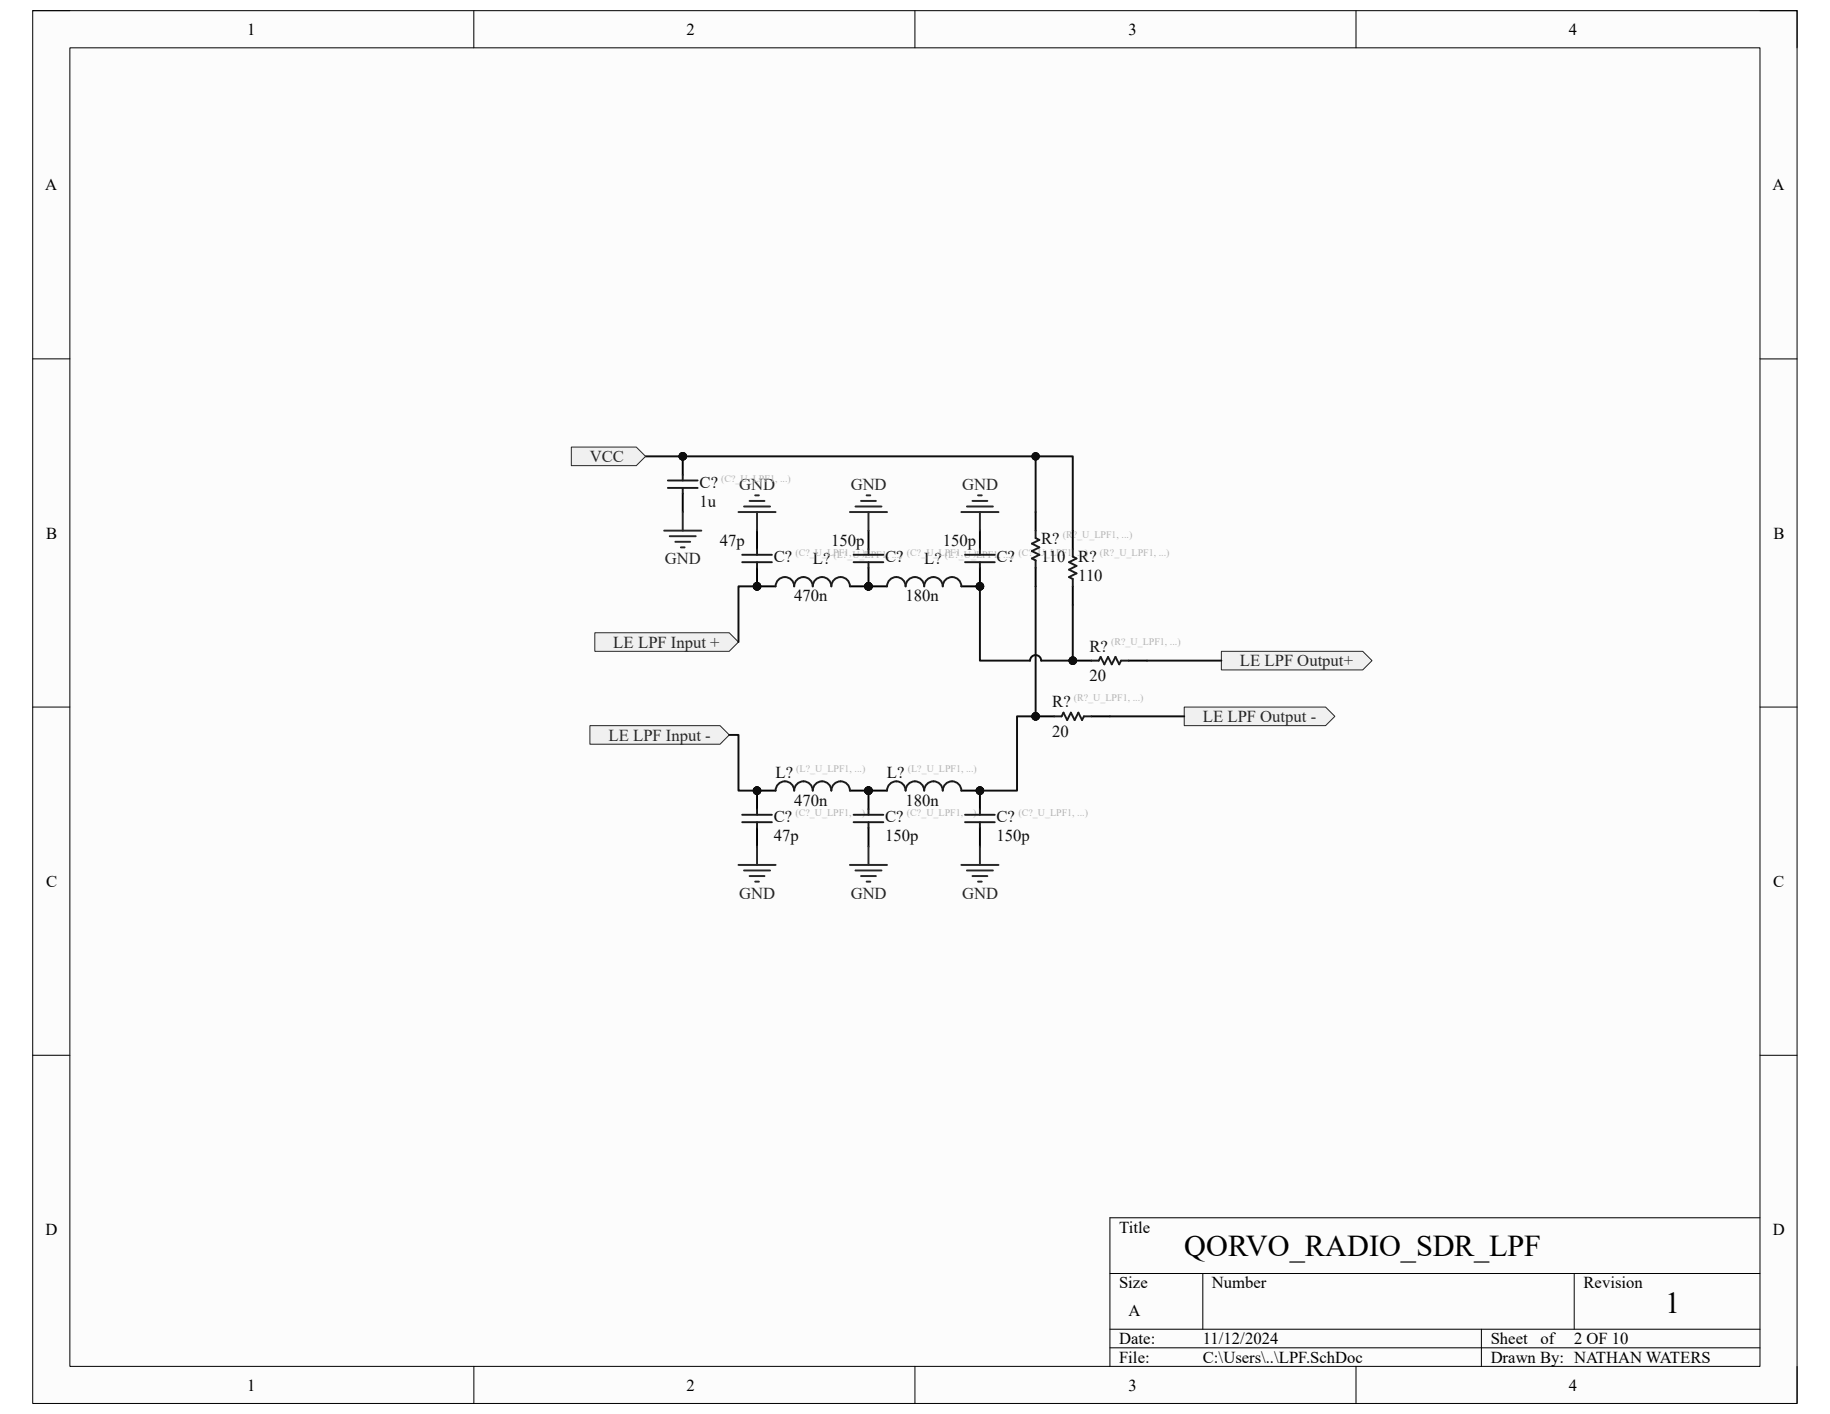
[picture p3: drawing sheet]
<svg xmlns="http://www.w3.org/2000/svg" width="279mm" height="216mm" viewBox="0 0 279 216" stroke-linecap="round" stroke-linejoin="round" font-family="sans-serif">
<path d="M5 1.6h269.4v212.7h-269.4z" fill-rule="evenodd" fill="#fcfcfc"/>
<path d="M5 1.6h269.4v212.7h-269.4z" fill="none" stroke="#000" stroke-width=".15"/>
<path d="M10.7 7.3h258v201.3h-258z" fill-rule="evenodd" fill="#fcfcfc"/>
<g fill="none" stroke="#000" stroke-width=".15">
<path d="M5 1.6h5.7M10.7 7.3h258v201.3h-258zM72.3 1.6v5.7M139.7 1.6v5.7M207 1.6v5.7M268.7 1.6h5.7v5.7M5 54.8h5.7M268.7 54.8h5.7M5 108h5.7M268.7 108h5.7M5 161.1h5.7M268.7 161.1h5.7"/>
<path d="M169.5 194.4h99.2M183.6 194.4v8.6M240.3 194.4v8.6M268.7 185.9h-99.2v22.7M72.3 208.6v5.7M139.7 208.6v5.7M169.5 203h99.2M169.5 205.8h99.2M207 208.6v5.7M226.2 203v5.6M274.4 208.6v5.7"/>
</g>
<path d="M90.8 96.6h20.5l1.4 1.4-1.4 1.5h-20.5z" fill-rule="evenodd" fill="#f0f0f0"/>
<path d="M90.8 96.6h20.5l1.4 1.4-1.4 1.5h-20.5z" fill="none" stroke="#262626" stroke-width=".15"/>
<path d="M90.1 110.8h19.8l1.4 1.4-1.4 1.4h-19.8z" fill-rule="evenodd" fill="#f0f0f0"/>
<path d="M90.1 110.8h19.8l1.4 1.4-1.4 1.4h-19.8z" fill="none" stroke="#262626" stroke-width=".15"/>
<circle cx="115.6" cy="89.5" r=".57" fill="#0e0e0e"/>
<circle cx="115.6" cy="89.5" r=".57" fill="none" stroke="#0e0e0e" stroke-width=".15"/>
<circle cx="132.6" cy="89.5" r=".57" fill="#0e0e0e"/>
<circle cx="132.6" cy="89.5" r=".57" fill="none" stroke="#0e0e0e" stroke-width=".15"/>
<path d="M115.6 89.5h2.8" fill="none" stroke="#000" stroke-width=".3"/>
<circle cx="115.6" cy="89.5" r=".57" fill="#0e0e0e"/>
<circle cx="115.6" cy="89.5" r=".57" fill="none" stroke="#0e0e0e" stroke-width=".15"/>
<path d="M129.8 89.5h2.8" fill="none" stroke="#000" stroke-width=".3"/>
<circle cx="132.6" cy="89.5" r=".57" fill="#0e0e0e"/>
<circle cx="132.6" cy="89.5" r=".57" fill="none" stroke="#0e0e0e" stroke-width=".15"/>
<path d="M118.4 89.5a1.42 1.42 0 0 1 1.4-1.4 1.42 1.42 0 0 1 1.5 1.4 1.42 1.42 0 0 1 1.4-1.4 1.42 1.42 0 0 1 1.4 1.4 1.42 1.42 0 0 1 1.4-1.4 1.42 1.42 0 0 1 1.4 1.4 1.42 1.42 0 0 1 1.4-1.4 1.42 1.42 0 0 1 1.5 1.4" fill="none" stroke="#1c1c1c" stroke-width=".3"/>
<circle cx="115.6" cy="89.5" r=".57" fill="#0e0e0e"/>
<circle cx="115.6" cy="89.5" r=".57" fill="none" stroke="#0e0e0e" stroke-width=".15"/>
<path d="M115.6 86.7v2.8" fill="none" stroke="#000" stroke-width=".3"/>
<circle cx="115.6" cy="89.5" r=".57" fill="#0e0e0e"/>
<circle cx="115.6" cy="89.5" r=".57" fill="none" stroke="#0e0e0e" stroke-width=".15"/>
<path d="M115.6 81v2.9" fill="none" stroke="#000" stroke-width=".3"/>
<path d="M113.3 84.7h4.6M113.3 85.8h4.6M115.6 83.9v.8M115.6 85.8v.9" fill="none" stroke="#1c1c1c" stroke-width=".3"/>
<path d="M112.7 78.2h5.7M113.6 77.3h4M114.4 76.5h2.3M115.3 75.6h.6M115.6 78.2v2.8" fill="none" stroke="#262626" stroke-width=".3"/>
<circle cx="132.6" cy="89.5" r=".57" fill="#0e0e0e"/>
<circle cx="132.6" cy="89.5" r=".57" fill="none" stroke="#0e0e0e" stroke-width=".15"/>
<circle cx="149.6" cy="89.5" r=".57" fill="#0e0e0e"/>
<circle cx="149.6" cy="89.5" r=".57" fill="none" stroke="#0e0e0e" stroke-width=".15"/>
<path d="M132.6 89.5h2.8" fill="none" stroke="#000" stroke-width=".3"/>
<circle cx="132.6" cy="89.5" r=".57" fill="#0e0e0e"/>
<circle cx="132.6" cy="89.5" r=".57" fill="none" stroke="#0e0e0e" stroke-width=".15"/>
<path d="M146.8 89.5h2.8" fill="none" stroke="#000" stroke-width=".3"/>
<circle cx="149.6" cy="89.5" r=".57" fill="#0e0e0e"/>
<circle cx="149.6" cy="89.5" r=".57" fill="none" stroke="#0e0e0e" stroke-width=".15"/>
<path d="M135.4 89.5a1.42 1.42 0 0 1 1.4-1.4 1.42 1.42 0 0 1 1.5 1.4 1.42 1.42 0 0 1 1.4-1.4 1.42 1.42 0 0 1 1.4 1.4 1.42 1.42 0 0 1 1.4-1.4 1.42 1.42 0 0 1 1.4 1.4 1.42 1.42 0 0 1 1.5-1.4 1.42 1.42 0 0 1 1.4 1.4" fill="none" stroke="#1c1c1c" stroke-width=".3"/>
<circle cx="132.6" cy="89.5" r=".57" fill="#0e0e0e"/>
<circle cx="132.6" cy="89.5" r=".57" fill="none" stroke="#0e0e0e" stroke-width=".15"/>
<path d="M132.6 86.7v2.8" fill="none" stroke="#000" stroke-width=".3"/>
<circle cx="132.6" cy="89.5" r=".57" fill="#0e0e0e"/>
<circle cx="132.6" cy="89.5" r=".57" fill="none" stroke="#0e0e0e" stroke-width=".15"/>
<path d="M132.6 81v2.9" fill="none" stroke="#000" stroke-width=".3"/>
<path d="M130.3 84.7h4.6M130.3 85.8h4.6M132.6 83.9v.8M132.6 85.8v.9" fill="none" stroke="#1c1c1c" stroke-width=".3"/>
<path d="M129.8 78.2h5.6M130.6 77.3h4M131.5 76.5h2.2M132.3 75.6h.6M132.6 78.2v2.8" fill="none" stroke="#262626" stroke-width=".3"/>
<circle cx="149.6" cy="89.5" r=".57" fill="#0e0e0e"/>
<circle cx="149.6" cy="89.5" r=".57" fill="none" stroke="#0e0e0e" stroke-width=".15"/>
<path d="M149.6 86.7v2.8" fill="none" stroke="#000" stroke-width=".3"/>
<circle cx="149.6" cy="89.5" r=".57" fill="#0e0e0e"/>
<circle cx="149.6" cy="89.5" r=".57" fill="none" stroke="#0e0e0e" stroke-width=".15"/>
<path d="M149.6 81v2.9" fill="none" stroke="#000" stroke-width=".3"/>
<path d="M147.3 84.7h4.6M147.3 85.8h4.6M149.6 83.9v.8M149.6 85.8v.9" fill="none" stroke="#1c1c1c" stroke-width=".3"/>
<path d="M146.8 78.2h5.6M147.6 77.3h4M148.5 76.5h2.2M149.3 75.6h.6M149.6 78.2v2.8" fill="none" stroke="#262626" stroke-width=".3"/>
<circle cx="115.6" cy="120.7" r=".57" fill="#0e0e0e"/>
<circle cx="115.6" cy="120.7" r=".57" fill="none" stroke="#0e0e0e" stroke-width=".15"/>
<path d="M115.6 120.7v2.9" fill="none" stroke="#000" stroke-width=".3"/>
<circle cx="115.6" cy="120.7" r=".57" fill="#0e0e0e"/>
<circle cx="115.6" cy="120.7" r=".57" fill="none" stroke="#0e0e0e" stroke-width=".15"/>
<path d="M115.6 126.4v2.8" fill="none" stroke="#000" stroke-width=".3"/>
<path d="M113.3 125.5h4.6M113.3 124.4h4.6M115.6 123.6v.8M115.6 125.5v.9" fill="none" stroke="#1c1c1c" stroke-width=".3"/>
<path d="M112.7 132.1h5.7M113.6 132.9h4M114.4 133.8h2.3M115.3 134.6h.6M115.6 129.2v2.9" fill="none" stroke="#262626" stroke-width=".3"/>
<circle cx="115.6" cy="120.7" r=".57" fill="#0e0e0e"/>
<circle cx="115.6" cy="120.7" r=".57" fill="none" stroke="#0e0e0e" stroke-width=".15"/>
<circle cx="132.6" cy="120.7" r=".57" fill="#0e0e0e"/>
<circle cx="132.6" cy="120.7" r=".57" fill="none" stroke="#0e0e0e" stroke-width=".15"/>
<path d="M115.6 120.7h2.8" fill="none" stroke="#000" stroke-width=".3"/>
<circle cx="115.6" cy="120.7" r=".57" fill="#0e0e0e"/>
<circle cx="115.6" cy="120.7" r=".57" fill="none" stroke="#0e0e0e" stroke-width=".15"/>
<path d="M129.8 120.7h2.8" fill="none" stroke="#000" stroke-width=".3"/>
<circle cx="132.6" cy="120.7" r=".57" fill="#0e0e0e"/>
<circle cx="132.6" cy="120.7" r=".57" fill="none" stroke="#0e0e0e" stroke-width=".15"/>
<path d="M118.4 120.7a1.42 1.42 0 0 1 1.4-1.4 1.42 1.42 0 0 1 1.5 1.4 1.42 1.42 0 0 1 1.4-1.4 1.42 1.42 0 0 1 1.4 1.4 1.42 1.42 0 0 1 1.4-1.4 1.42 1.42 0 0 1 1.4 1.4 1.42 1.42 0 0 1 1.4-1.4 1.42 1.42 0 0 1 1.5 1.4" fill="none" stroke="#1c1c1c" stroke-width=".3"/>
<circle cx="132.6" cy="120.7" r=".57" fill="#0e0e0e"/>
<circle cx="132.6" cy="120.7" r=".57" fill="none" stroke="#0e0e0e" stroke-width=".15"/>
<path d="M132.6 120.7v2.9" fill="none" stroke="#000" stroke-width=".3"/>
<circle cx="132.6" cy="120.7" r=".57" fill="#0e0e0e"/>
<circle cx="132.6" cy="120.7" r=".57" fill="none" stroke="#0e0e0e" stroke-width=".15"/>
<path d="M132.6 126.4v2.8" fill="none" stroke="#000" stroke-width=".3"/>
<path d="M130.3 125.5h4.6M130.3 124.4h4.6M132.6 123.6v.8M132.6 125.5v.9" fill="none" stroke="#1c1c1c" stroke-width=".3"/>
<path d="M129.8 132.1h5.6M130.6 132.9h4M131.5 133.8h2.2M132.3 134.6h.6M132.6 129.2v2.9" fill="none" stroke="#262626" stroke-width=".3"/>
<circle cx="132.6" cy="120.7" r=".57" fill="#0e0e0e"/>
<circle cx="132.6" cy="120.7" r=".57" fill="none" stroke="#0e0e0e" stroke-width=".15"/>
<circle cx="149.6" cy="120.7" r=".57" fill="#0e0e0e"/>
<circle cx="149.6" cy="120.7" r=".57" fill="none" stroke="#0e0e0e" stroke-width=".15"/>
<path d="M132.6 120.7h2.8" fill="none" stroke="#000" stroke-width=".3"/>
<circle cx="132.6" cy="120.7" r=".57" fill="#0e0e0e"/>
<circle cx="132.6" cy="120.7" r=".57" fill="none" stroke="#0e0e0e" stroke-width=".15"/>
<path d="M146.8 120.7h2.8" fill="none" stroke="#000" stroke-width=".3"/>
<circle cx="149.6" cy="120.7" r=".57" fill="#0e0e0e"/>
<circle cx="149.6" cy="120.7" r=".57" fill="none" stroke="#0e0e0e" stroke-width=".15"/>
<path d="M135.4 120.7a1.42 1.42 0 0 1 1.4-1.4 1.42 1.42 0 0 1 1.5 1.4 1.42 1.42 0 0 1 1.4-1.4 1.42 1.42 0 0 1 1.4 1.4 1.42 1.42 0 0 1 1.4-1.4 1.42 1.42 0 0 1 1.4 1.4 1.42 1.42 0 0 1 1.5-1.4 1.42 1.42 0 0 1 1.4 1.4" fill="none" stroke="#1c1c1c" stroke-width=".3"/>
<circle cx="149.6" cy="120.7" r=".57" fill="#0e0e0e"/>
<circle cx="149.6" cy="120.7" r=".57" fill="none" stroke="#0e0e0e" stroke-width=".15"/>
<path d="M149.6 120.7v2.9" fill="none" stroke="#000" stroke-width=".3"/>
<circle cx="149.6" cy="120.7" r=".57" fill="#0e0e0e"/>
<circle cx="149.6" cy="120.7" r=".57" fill="none" stroke="#0e0e0e" stroke-width=".15"/>
<path d="M149.6 126.4v2.8" fill="none" stroke="#000" stroke-width=".3"/>
<path d="M147.3 125.5h4.6M147.3 124.4h4.6M149.6 123.6v.8M149.6 125.5v.9" fill="none" stroke="#1c1c1c" stroke-width=".3"/>
<path d="M146.8 132.1h5.6M147.6 132.9h4M148.5 133.8h2.2M149.3 134.6h.6M149.6 129.2v2.9" fill="none" stroke="#262626" stroke-width=".3"/>
<circle cx="163.8" cy="100.9" r=".57" fill="#0e0e0e"/>
<circle cx="163.8" cy="100.9" r=".57" fill="none" stroke="#0e0e0e" stroke-width=".15"/>
<path d="M163.8 100.9h2.8M172.3 100.9h2.8" fill="none" stroke="#000" stroke-width=".3"/>
<circle cx="163.8" cy="100.9" r=".57" fill="#0e0e0e"/>
<circle cx="163.8" cy="100.9" r=".57" fill="none" stroke="#0e0e0e" stroke-width=".15"/>
<path d="M166.6 100.9h1.2l.2-.6 .6 1.1 .6-1.1 .5 1.1 .6-1.1 .6 1.1 .3-.5h1.1" fill="none" stroke="#1c1c1c" stroke-width=".3"/>
<circle cx="158.1" cy="109.4" r=".57" fill="#0e0e0e"/>
<circle cx="158.1" cy="109.4" r=".57" fill="none" stroke="#0e0e0e" stroke-width=".15"/>
<path d="M158.1 109.4h2.9M166.6 109.4h2.9" fill="none" stroke="#000" stroke-width=".3"/>
<circle cx="158.1" cy="109.4" r=".57" fill="#0e0e0e"/>
<circle cx="158.1" cy="109.4" r=".57" fill="none" stroke="#0e0e0e" stroke-width=".15"/>
<path d="M161 109.4h1.1l.3-.6 .5 1.1 .6-1.1 .6 1.1 .5-1.1 .6 1.1 .3-.5h1.1" fill="none" stroke="#1c1c1c" stroke-width=".3"/>
<circle cx="104.2" cy="69.7" r=".57" fill="#0e0e0e"/>
<circle cx="104.2" cy="69.7" r=".57" fill="none" stroke="#0e0e0e" stroke-width=".15"/>
<path d="M104.2 69.7v2.8" fill="none" stroke="#000" stroke-width=".3"/>
<circle cx="104.2" cy="69.7" r=".57" fill="#0e0e0e"/>
<circle cx="104.2" cy="69.7" r=".57" fill="none" stroke="#0e0e0e" stroke-width=".15"/>
<path d="M104.2 75.4v2.8M158.1 78.2v2.8M158.1 86.7v2.8M163.8 81v2.9M163.8 89.5v2.9" fill="none" stroke="#000" stroke-width=".3"/>
<path d="M102 74.5h4.5M102 73.4h4.5M104.2 72.5v.9M104.2 74.5v.9M158.1 81v1.2l.6 .2-1.2 .6 1.2 .6-1.2 .5 1.2 .6-1.2 .6 .6 .3v1.1M163.8 83.9v1.1l.6 .3-1.2 .5 1.2 .6-1.2 .6 1.2 .5-1.2 .6 .6 .3v1.1" fill="none" stroke="#1c1c1c" stroke-width=".3"/>
<path d="M104.2 78.2v2.8M101.4 81h5.7M102.3 81.9h3.9M103.1 82.7h2.3M104 83.6h.5" fill="none" stroke="#262626" stroke-width=".3"/>
<path d="M186.5 99.5h21.6l1.4 1.4-1.4 1.4h-21.6z" fill-rule="evenodd" fill="#f0f0f0"/>
<path d="M186.5 99.5h21.6l1.4 1.4-1.4 1.4h-21.6z" fill="none" stroke="#262626" stroke-width=".15"/>
<path d="M180.8 108h21.6l1.4 1.4-1.4 1.4h-21.6z" fill-rule="evenodd" fill="#f0f0f0"/>
<path d="M180.8 108h21.6l1.4 1.4-1.4 1.4h-21.6z" fill="none" stroke="#262626" stroke-width=".15"/>
<path d="M158.1 109.4h-2.8v11.3h-5.7" fill="none" stroke="#0e0e0e" stroke-width=".3"/>
<circle cx="149.6" cy="120.7" r=".57" fill="#0e0e0e"/>
<circle cx="149.6" cy="120.7" r=".57" fill="none" stroke="#0e0e0e" stroke-width=".15"/>
<circle cx="158.1" cy="109.4" r=".57" fill="#0e0e0e"/>
<circle cx="158.1" cy="109.4" r=".57" fill="none" stroke="#0e0e0e" stroke-width=".15"/>
<path d="M98.6 69.7h5.6M169.5 109.4h11.3M175.1 100.9h11.4" fill="none" stroke="#0e0e0e" stroke-width=".3"/>
<circle cx="104.2" cy="69.7" r=".57" fill="#0e0e0e"/>
<circle cx="104.2" cy="69.7" r=".57" fill="none" stroke="#0e0e0e" stroke-width=".15"/>
<path d="M104.2 69.7h53.9v8.5" fill="none" stroke="#0e0e0e" stroke-width=".3"/>
<circle cx="104.2" cy="69.7" r=".57" fill="#0e0e0e"/>
<circle cx="104.2" cy="69.7" r=".57" fill="none" stroke="#0e0e0e" stroke-width=".15"/>
<circle cx="158.1" cy="69.7" r=".57" fill="#0e0e0e"/>
<circle cx="158.1" cy="69.7" r=".57" fill="none" stroke="#0e0e0e" stroke-width=".15"/>
<path d="M158.1 89.5v19.9" fill="none" stroke="#0e0e0e" stroke-width=".3"/>
<circle cx="158.1" cy="109.4" r=".57" fill="#0e0e0e"/>
<circle cx="158.1" cy="109.4" r=".57" fill="none" stroke="#0e0e0e" stroke-width=".15"/>
<path d="M149.6 89.5v11.4h7.7a.85 .85 0 0 1 .8-.9 .85 .85 0 0 1 .9 .9h4.8" fill="none" stroke="#0e0e0e" stroke-width=".3"/>
<circle cx="149.6" cy="89.5" r=".57" fill="#0e0e0e"/>
<circle cx="149.6" cy="89.5" r=".57" fill="none" stroke="#0e0e0e" stroke-width=".15"/>
<circle cx="163.8" cy="100.9" r=".57" fill="#0e0e0e"/>
<circle cx="163.8" cy="100.9" r=".57" fill="none" stroke="#0e0e0e" stroke-width=".15"/>
<path d="M158.1 69.7h5.7v11.3" fill="none" stroke="#0e0e0e" stroke-width=".3"/>
<circle cx="158.1" cy="69.7" r=".57" fill="#0e0e0e"/>
<circle cx="158.1" cy="69.7" r=".57" fill="none" stroke="#0e0e0e" stroke-width=".15"/>
<path d="M163.8 92.4v8.5" fill="none" stroke="#0e0e0e" stroke-width=".3"/>
<circle cx="163.8" cy="100.9" r=".57" fill="#0e0e0e"/>
<circle cx="163.8" cy="100.9" r=".57" fill="none" stroke="#0e0e0e" stroke-width=".15"/>
<path d="M111.3 112.2h1.4v8.5h2.9" fill="none" stroke="#0e0e0e" stroke-width=".3"/>
<circle cx="115.6" cy="120.7" r=".57" fill="#0e0e0e"/>
<circle cx="115.6" cy="120.7" r=".57" fill="none" stroke="#0e0e0e" stroke-width=".15"/>
<path d="M115.6 89.5h-2.9v8.5" fill="none" stroke="#0e0e0e" stroke-width=".3"/>
<circle cx="115.6" cy="89.5" r=".57" fill="#0e0e0e"/>
<circle cx="115.6" cy="89.5" r=".57" fill="none" stroke="#0e0e0e" stroke-width=".15"/>
<path d="M87.2 68.3h9.9l1.5 1.4-1.5 1.4h-9.9z" fill-rule="evenodd" fill="#f0f0f0"/>
<path d="M87.2 68.3h9.9l1.5 1.4-1.5 1.4h-9.9z" fill="none" stroke="#262626" stroke-width=".15"/>
<g font-size="4.6">
<text x="180.8" y="191.8">QORVO_RADIO_SDR_LPF</text>
<text x="254.3" y="200.5">1</text>
</g>
<g font-size="2.5">
<text x="37.7" y="5.3">1</text>
<text x="104.8" y="5.3">2</text>
<text x="172.3" y="5.3">3</text>
<text x="239.5" y="5.3">4</text>
<text x="6.9" y="29.1">A</text>
<text x="270.6" y="29.1">A</text>
<text x="7" y="82.3">B</text>
<text x="270.8" y="82.3">B</text>
<text x="7" y="135.4">C</text>
<text x="270.7" y="135.4">C</text>
<text x="6.9" y="188.6">D</text>
<text x="170.9" y="188.2">Title</text>
<text x="270.7" y="188.6">D</text>
<text x="170.9" y="196.7">Size</text>
<text x="185" y="196.7">Number</text>
<text x="241.8" y="196.7">Revision</text>
<text x="172.3" y="201">A</text>
<text x="170.9" y="205.2">Date:</text>
<text x="170.9" y="208.1">File:</text>
<text x="183.6" y="205.2">11/12/2024</text>
<text x="183.7" y="208.1">C:\Users\..\LPF.SchDoc</text>
<text x="227.6" y="208.1">Drawn By: NATHAN WATERS</text>
<text x="227.6" y="205.2">Sheet</text>
<text x="235.2" y="205.2">of</text>
<text x="240.3" y="205.2">2 OF 10</text>
<text x="37.7" y="212.3">1</text>
<text x="104.8" y="212.3">2</text>
<text x="172.3" y="212.3">3</text>
<text x="239.5" y="212.3">4</text>
</g>
<g font-size="2.5" fill="#262626">
<text x="90" y="70.6">VCC</text>
<text x="112.9" y="74.8">GND</text>
<text x="129.9" y="74.8">GND</text>
<text x="146.9" y="74.8">GND</text>
<text x="101.5" y="86.1">GND</text>
<text x="93.6" y="98.9">LE LPF Input +</text>
<text x="189.3" y="101.7">LE LPF Output+</text>
<text x="92.9" y="113.1">LE LPF Input -</text>
<text x="183.6" y="110.2">LE LPF Output -</text>
<text x="112.9" y="137.2">GND</text>
<text x="129.9" y="137.2">GND</text>
<text x="146.9" y="137.2">GND</text>
</g>
<g font-size="2.5" fill="#0e0e0e">
<text x="106.8" y="77.3">1u</text>
<text x="106.8" y="74.5">C?</text>
<text x="109.9" y="83.3">47p</text>
<text x="126.9" y="83.3">150p</text>
<text x="143.9" y="83.3">150p</text>
<text x="159" y="83">R?</text>
<text x="118.2" y="85.9">C?</text>
<text x="124.1" y="86.1">L?</text>
<text x="135.1" y="85.9">C?</text>
<text x="141.1" y="86.1">L?</text>
<text x="152.1" y="85.9">C?</text>
<text x="159" y="85.9">110</text>
<text x="164.6" y="88.7">110</text>
<text x="164.6" y="85.9">R?</text>
<text x="121.2" y="91.8">470n</text>
<text x="138.3" y="91.8">180n</text>
<text x="166.3" y="99.5">R?</text>
<text x="160.7" y="108">R?</text>
<text x="166.3" y="104">20</text>
<text x="160.7" y="112.5">20</text>
<text x="118.4" y="118.7">L?</text>
<text x="135.4" y="118.7">L?</text>
<text x="118.2" y="125.6">C?</text>
<text x="121.2" y="123">470n</text>
<text x="135.1" y="125.6">C?</text>
<text x="138.3" y="123">180n</text>
<text x="152.1" y="125.6">C?</text>
<text x="118.2" y="128.4">47p</text>
<text x="135.1" y="128.4">150p</text>
<text x="152.1" y="128.4">150p</text>
</g>
<g font-size="1.5" fill="#b4b4b4">
<text x="110.1" y="73.6">(C?_U_LPF1, ...)</text>
<text x="162.3" y="82.1">(R?_U_LPF1, ...)</text>
<text x="121.5" y="85">(C?_U_LPF1, ...)</text>
<text x="127.3" y="85.2">(L?_U_LPF1, ...) (C?_U_LPF1, ...)</text>
<text x="144.3" y="85.2">(L?_U_LPF1, ...) (C?_U_LPF1, ...)</text>
<text x="167.9" y="85">(R?_U_LPF1, ...)</text>
<text x="169.6" y="98.6">(R?_U_LPF1, ...)</text>
<text x="164" y="107.1">(R?_U_LPF1, ...)</text>
<text x="121.6" y="117.9">(L?_U_LPF1, ...)</text>
<text x="138.6" y="117.9">(L?_U_LPF1, ...)</text>
<text x="121.5" y="124.6">(C?_U_LPF1, ...)</text>
<text x="138.5" y="124.6">(C?_U_LPF1, ...)</text>
<text x="155.5" y="124.6">(C?_U_LPF1, ...)</text>
</g>
</svg>
